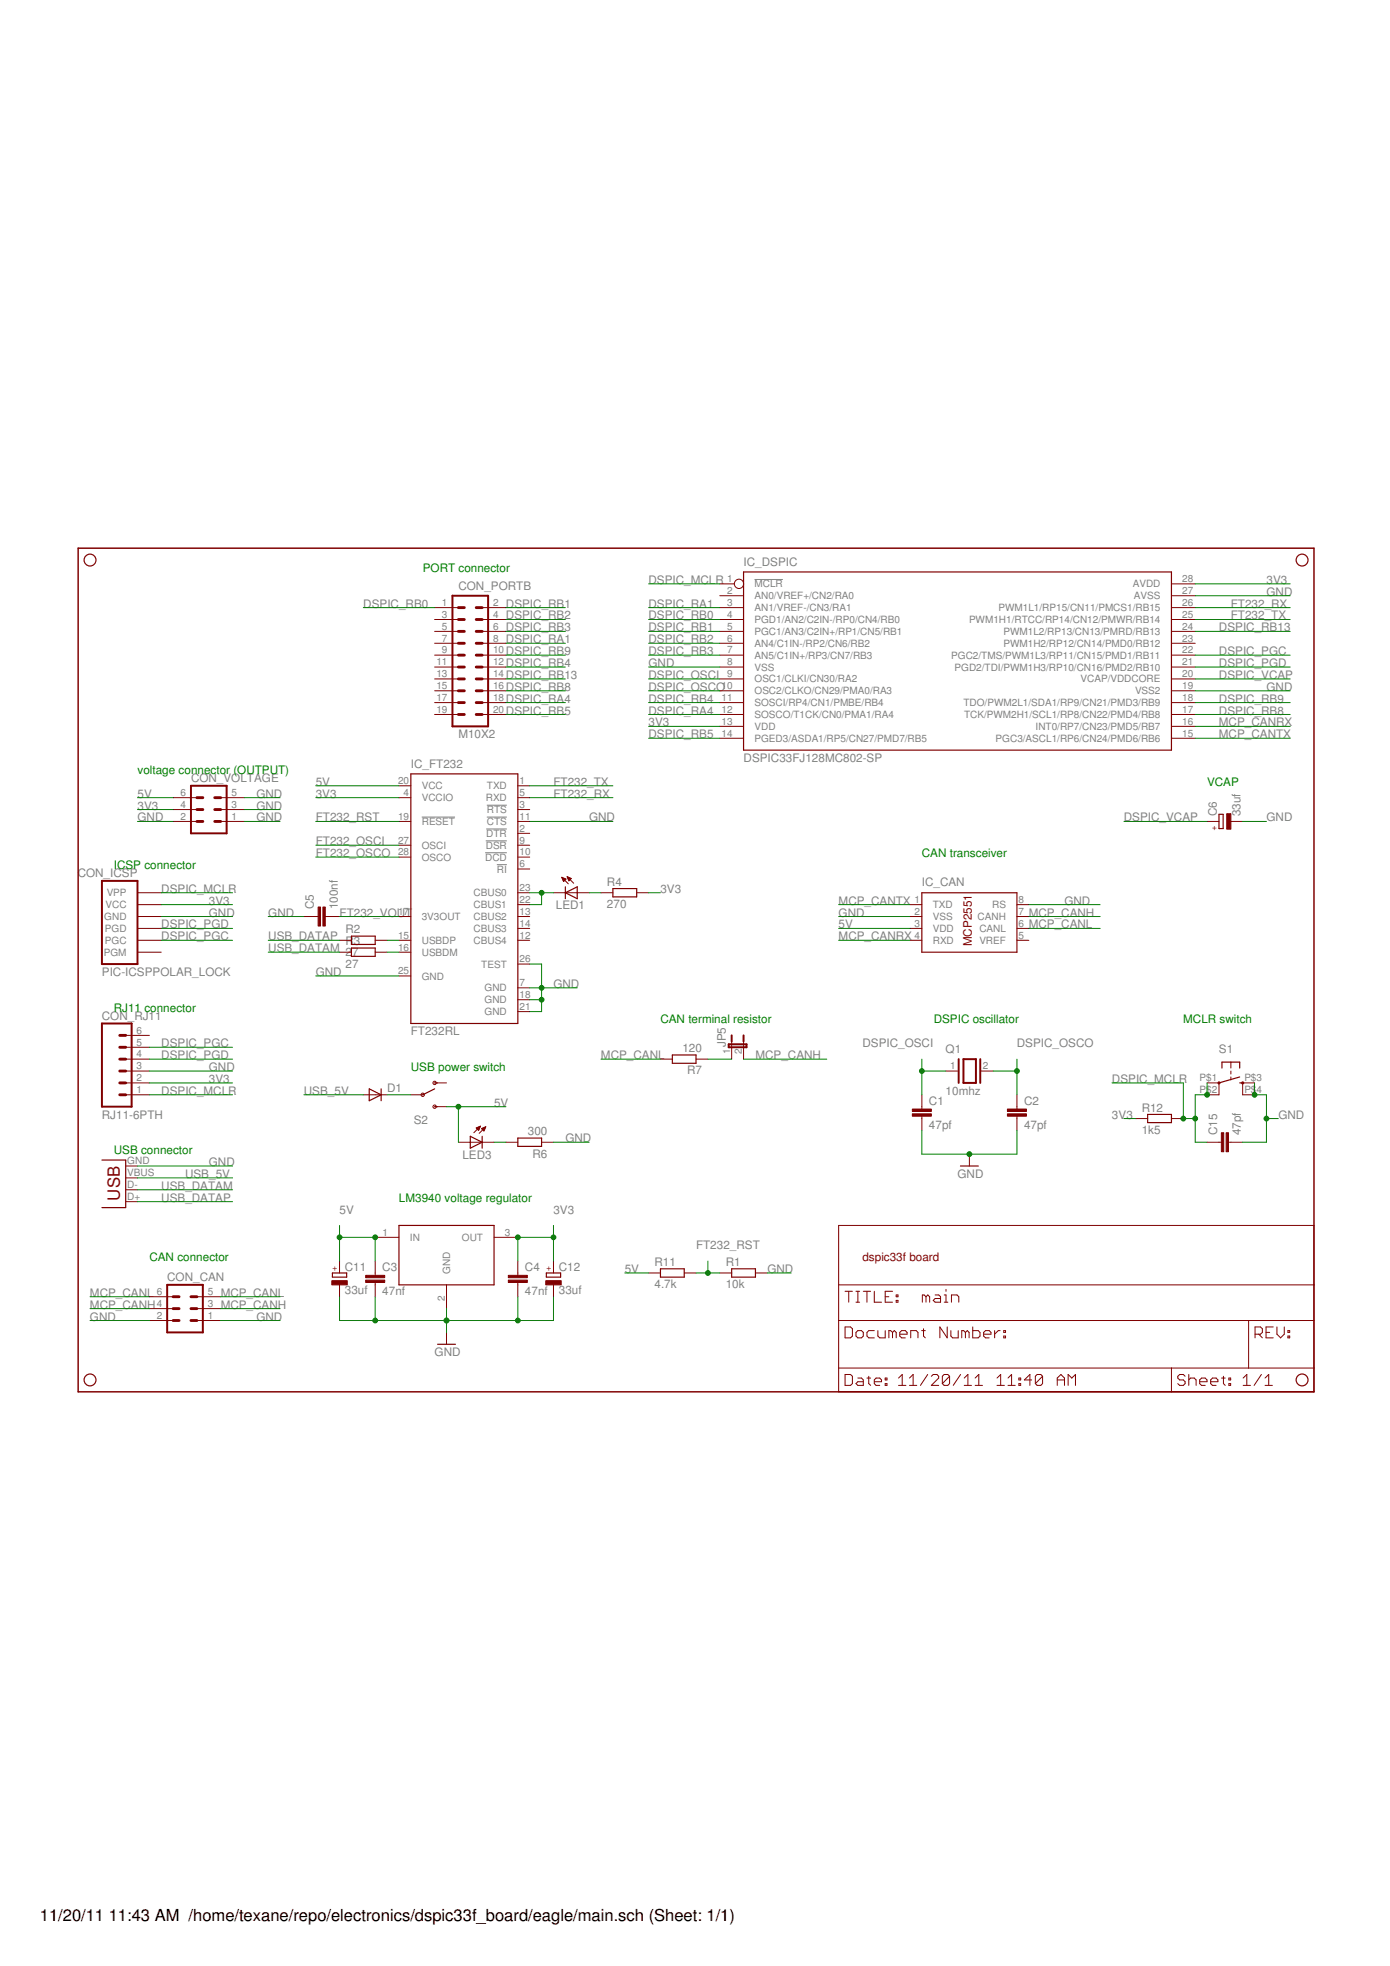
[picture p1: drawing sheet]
<svg xmlns="http://www.w3.org/2000/svg" width="297mm" height="420mm" viewBox="0 0 297 420" stroke-linecap="round" stroke-linejoin="round" font-family="sans-serif">
<g fill="#808080" stroke="#808080" stroke-width=".21">
<path d="M104 172.1h4.3z"/>
<path d="M104 174.6h4.3z"/>
<path d="M103.9 177.2h4.4z"/>
<path d="M103.8 179.7h4.5z"/>
<path d="M103.7 182.2h4.6z"/>
<path d="M106.2 184.8h2.1z"/>
<path d="M90.1 174.6h7.1z"/>
<path d="M161.2 123.8h6.1z"/>
</g>
<g fill="#800000" stroke="#800000" stroke-width=".25">
<path d="M197 190.8v12.7z"/>
<path d="M197 190.8h20.3z"/>
<path d="M217.3 190.8v12.7z"/>
<path d="M197 203.5h20.3z"/>
<path d="M87.8 165.4h22.9z"/>
<path d="M110.7 165.4v53.3z"/>
<path d="M87.8 218.7h22.9z"/>
<path d="M87.8 165.4v53.3z"/>
<path d="M85.3 261.9h20.3z"/>
<path d="M105.6 261.9v12.7z"/>
<path d="M85.3 274.6h20.3z"/>
<path d="M85.3 261.9v12.7z"/>
<path d="M158.9 122.2h91.4z"/>
<path d="M250.3 122.2v38.1z"/>
<path d="M158.9 160.3h91.4z"/>
<path d="M158.9 122.2v38.1z"/>
<path d="M93.5 287.3h3.8z"/>
<path d="M205.2 249.2h3.9z"/>
<path d="M71 272.9h3.1z"/>
<path d="M74.1 272.1v.8z"/>
<path d="M71 272.1v.8z"/>
<path d="M71 272.1h3.1z"/>
<path d="M116.8 272.9h3z"/>
<path d="M119.8 272.1v.8z"/>
<path d="M116.8 272.1v.8z"/>
<path d="M116.8 272.1h3z"/>
<path d="M156.4 272.9h5z"/>
<path d="M156.4 271.2h5z"/>
<path d="M161.4 271.2v1.7z"/>
<path d="M156.4 271.2v1.7z"/>
<path d="M75.1 201.8h5.1z"/>
<path d="M75.1 200.1h5.1z"/>
<path d="M80.2 200.1v1.7z"/>
<path d="M75.1 200.1v1.7z"/>
<path d="M75.1 204.4h5.1z"/>
<path d="M75.1 202.6h5.1z"/>
<path d="M80.2 202.6v1.8z"/>
<path d="M75.1 202.6v1.8z"/>
<path d="M120.8 190.8l2.6 1.3z"/>
<path d="M120.8 190.8l2.6-1.3z"/>
<path d="M120.8 190.8v1.3z"/>
<path d="M120.8 189.5v1.3z"/>
<path d="M123.4 190.8v1.3z"/>
<path d="M123.4 189.5v1.3z"/>
<path d="M131 191.7h5.1z"/>
<path d="M131 189.9h5.1z"/>
<path d="M136.1 189.9v1.8z"/>
<path d="M131 189.9v1.8z"/>
<path d="M141.1 272.9h5.1z"/>
<path d="M141.1 271.2h5.1z"/>
<path d="M146.2 271.2v1.7z"/>
<path d="M141.1 271.2v1.7z"/>
<path d="M245.3 239.9h5z"/>
<path d="M245.3 238.2h5z"/>
<path d="M250.3 238.2v1.7z"/>
<path d="M245.3 238.2v1.7z"/>
<path d="M264.9 231.4h.7z"/>
<path d="M264.9 227v1.3z"/>
<path d="M261.1 227v1.3z"/>
<path d="M263 227h1.9z"/>
<path d="M261.1 227h1.9z"/>
<path d="M260.5 231.4l4.4-1.2z"/>
<path d="M21.8 258.1h5.1z"/>
<path d="M26.9 247.9v10.2z"/>
<path d="M21.8 247.9h5.1z"/>
<path d="M261.4 174v3.1z"/>
<path d="M260.5 174h.9z"/>
<path d="M260.5 177.1h.9z"/>
<path d="M260.5 174v3.1z"/>
<path d="M90.3 234l2.6-1.3z"/>
<path d="M78.9 235.2l2.5-1.2z"/>
<path d="M78.9 232.7l2.5 1.3z"/>
<path d="M81.4 232.7v1.3z"/>
<path d="M78.9 232.7v2.5z"/>
<path d="M81.4 234v1.2z"/>
<path d="M100.5 245.4l2.5-1.3z"/>
<path d="M100.5 242.8l2.5 1.3z"/>
<path d="M103 244.1v1.3z"/>
<path d="M103 242.8v1.3z"/>
<path d="M100.5 244.1v1.3z"/>
<path d="M100.5 242.8v1.3z"/>
<path d="M110.7 243.2h5z"/>
<path d="M110.7 245h5z"/>
<path d="M110.7 243.2v1.8z"/>
<path d="M115.7 243.2v1.8z"/>
<path d="M143.7 225.5h5z"/>
<path d="M143.7 227.2h5z"/>
<path d="M143.7 225.5v1.7z"/>
<path d="M148.7 225.5v1.7z"/>
</g>
<g fill="#800000" stroke="#800000" stroke-width=".21">
<path d="M194.5 193.3h2.5z"/>
<path d="M194.5 201h2.5z"/>
<path d="M194.5 195.9h2.5z"/>
<path d="M194.5 198.4h2.5z"/>
<path d="M217.3 195.9h2.6z"/>
<path d="M217.3 198.4h2.6z"/>
<path d="M217.3 193.3h2.6z"/>
<path d="M217.3 201h2.6z"/>
<path d="M85.3 167.9h2.5z"/>
<path d="M85.3 195.9h2.5z"/>
<path d="M85.3 201h2.5z"/>
<path d="M85.3 203.5h2.5z"/>
<path d="M85.3 183.2h2.5z"/>
<path d="M85.3 180.6h2.5z"/>
<path d="M110.7 211.1h2.5z"/>
<path d="M110.7 167.9h2.5z"/>
<path d="M110.7 170.5h2.5z"/>
<path d="M110.7 173h2.5z"/>
<path d="M110.7 175.6h2.5z"/>
<path d="M110.7 178.1h2.5z"/>
<path d="M110.7 180.6h2.5z"/>
<path d="M110.7 183.2h2.5z"/>
<path d="M110.7 185.7h2.5z"/>
<path d="M110.7 190.8h2.5z"/>
<path d="M110.7 193.3h2.5z"/>
<path d="M110.7 195.9h2.5z"/>
<path d="M110.7 198.4h2.5z"/>
<path d="M110.7 201h2.5z"/>
<path d="M85.3 170.5h2.5z"/>
<path d="M85.3 175.6h2.5z"/>
<path d="M85.3 208.6h2.5z"/>
<path d="M110.7 213.7h2.5z"/>
<path d="M110.7 206h2.5z"/>
<path d="M110.7 216.2h2.5z"/>
<path d="M197 234v2.5z"/>
<path d="M197 239.1v2.5z"/>
<path d="M197 236.5v.5z"/>
<path d="M197 238.5v.6z"/>
<path d="M217.3 234v2.5z"/>
<path d="M217.3 239.1v2.5z"/>
<path d="M217.3 236.5v.5z"/>
<path d="M217.3 238.5v.6z"/>
<path d="M80.2 269.5v2.6z"/>
<path d="M80.2 274.6v2.5z"/>
<path d="M80.2 272.1v.5z"/>
<path d="M80.2 274.1v.5z"/>
<path d="M110.7 269.5v2.6z"/>
<path d="M110.7 274.6v2.5z"/>
<path d="M110.7 272.1v.5z"/>
<path d="M110.7 274.1v.5z"/>
<path d="M64.9 195.9h2.6z"/>
<path d="M70 195.9h2.6z"/>
<path d="M67.5 195.9h.5z"/>
<path d="M69.5 195.9h.5z"/>
<path d="M95.4 274.6v5.1z"/>
<path d="M80.2 264.4h5.1z"/>
<path d="M105.6 264.4h5.1z"/>
<path d="M209.7 228.9h2.5z"/>
<path d="M202.1 228.9h2.5z"/>
<path d="M153.8 124.8h3.1z"/>
<path d="M153.8 127.3h5.1z"/>
<path d="M153.8 129.9h5.1z"/>
<path d="M153.8 132.4h5.1z"/>
<path d="M153.8 134.9h5.1z"/>
<path d="M153.8 137.5h5.1z"/>
<path d="M153.8 140h5.1z"/>
<path d="M153.8 142.6h5.1z"/>
<path d="M153.8 145.1h5.1z"/>
<path d="M153.8 147.6h5.1z"/>
<path d="M153.8 150.2h5.1z"/>
<path d="M153.8 152.7h5.1z"/>
<path d="M153.8 155.2h5.1z"/>
<path d="M153.8 157.8h5.1z"/>
<path d="M250.3 157.8h5.1z"/>
<path d="M250.3 155.2h5.1z"/>
<path d="M250.3 152.7h5.1z"/>
<path d="M250.3 150.2h5.1z"/>
<path d="M250.3 147.6h5.1z"/>
<path d="M250.3 145.1h5.1z"/>
<path d="M250.3 142.6h5.1z"/>
<path d="M250.3 140h5.1z"/>
<path d="M250.3 137.5h5.1z"/>
<path d="M250.3 134.9h5.1z"/>
<path d="M250.3 132.4h5.1z"/>
<path d="M250.3 129.9h5.1z"/>
<path d="M250.3 127.3h5.1z"/>
<path d="M250.3 124.8h5.1z"/>
<path d="M179.2 297.5h71.1z"/>
<path d="M266.8 282.2h14z"/>
<path d="M179.2 292.4v5.1z"/>
<path d="M180.6 293.7v2.4z"/>
<path d="M180.6 296.1h1.2z"/>
<path d="M181.8 296.1l.4-.4z"/>
<path d="M182.2 294.1v1.6z"/>
<path d="M181.8 293.7l.4 .4z"/>
<path d="M180.6 293.7h1.2z"/>
<path d="M183.3 294.5h.8z"/>
<path d="M184.1 294.5l.4 .4z"/>
<path d="M184.5 294.9v1.2z"/>
<path d="M183.3 296.1h1.2z"/>
<path d="M182.9 295.7l.4 .4z"/>
<path d="M183.3 295.3l-.4 .4z"/>
<path d="M183.3 295.3h1.2z"/>
<path d="M185.6 294.1v1.6z"/>
<path d="M185.6 295.7l.5 .4z"/>
<path d="M185.3 294.5h.8z"/>
<path d="M187.2 296.1h.8z"/>
<path d="M186.8 295.7l.4 .4z"/>
<path d="M186.8 294.9v.8z"/>
<path d="M187.2 294.5l-.4 .4z"/>
<path d="M187.2 294.5h.8z"/>
<path d="M188 294.5l.4 .4z"/>
<path d="M188.4 294.9v.4z"/>
<path d="M186.8 295.3h1.6z"/>
<path d="M189.2 294.5h.3z"/>
<path d="M189.5 294.5v.4z"/>
<path d="M189.2 294.9h.3z"/>
<path d="M189.2 294.5v.4z"/>
<path d="M189.2 295.7h.3z"/>
<path d="M189.5 295.7v.4z"/>
<path d="M189.2 296.1h.3z"/>
<path d="M189.2 295.7v.4z"/>
<path d="M192 294.5l.8-.8z"/>
<path d="M192.8 293.7v2.4z"/>
<path d="M192 296.1h1.6z"/>
<path d="M194.3 294.5l.8-.8z"/>
<path d="M195.1 293.7v2.4z"/>
<path d="M194.3 296.1h1.6z"/>
<path d="M198.2 293.7l-1.5 2.4z"/>
<path d="M199 296.1h1.6z"/>
<path d="M199 296.1l1.6-1.6z"/>
<path d="M200.6 294.1v.4z"/>
<path d="M200.2 293.7l.4 .4z"/>
<path d="M199.4 293.7h.8z"/>
<path d="M199 294.1l.4-.4z"/>
<path d="M201.4 294.1v1.6z"/>
<path d="M201.4 294.1l.4-.4z"/>
<path d="M201.8 293.7h.7z"/>
<path d="M202.5 293.7l.4 .4z"/>
<path d="M202.9 294.1v1.6z"/>
<path d="M202.5 296.1l.4-.4z"/>
<path d="M201.8 296.1h.7z"/>
<path d="M201.4 295.7l.4 .4z"/>
<path d="M202.9 294.1l-1.5 1.6z"/>
<path d="M205.3 293.7l-1.6 2.4z"/>
<path d="M206.1 294.5l.7-.8z"/>
<path d="M206.8 293.7v2.4z"/>
<path d="M206.1 296.1h1.5z"/>
<path d="M208.4 294.5l.8-.8z"/>
<path d="M209.2 293.7v2.4z"/>
<path d="M208.4 296.1h1.5z"/>
<path d="M213.1 294.5l.7-.8z"/>
<path d="M213.8 293.7v2.4z"/>
<path d="M213.1 296.1h1.5z"/>
<path d="M215.4 294.5l.8-.8z"/>
<path d="M216.2 293.7v2.4z"/>
<path d="M215.4 296.1h1.6z"/>
<path d="M217.7 294.5h.4z"/>
<path d="M218.1 294.5v.4z"/>
<path d="M217.7 294.9h.4z"/>
<path d="M217.7 294.5v.4z"/>
<path d="M217.7 295.7h.4z"/>
<path d="M218.1 295.7v.4z"/>
<path d="M217.7 296.1h.4z"/>
<path d="M217.7 295.7v.4z"/>
<path d="M220.1 293.7v2.4z"/>
<path d="M218.9 294.9l1.2-1.2z"/>
<path d="M218.9 294.9h1.6z"/>
<path d="M221.3 294.1v1.6z"/>
<path d="M221.3 294.1l.3-.4z"/>
<path d="M221.6 293.7h.8z"/>
<path d="M222.4 293.7l.4 .4z"/>
<path d="M222.8 294.1v1.6z"/>
<path d="M222.4 296.1l.4-.4z"/>
<path d="M221.6 296.1h.8z"/>
<path d="M221.3 295.7l.3 .4z"/>
<path d="M222.8 294.1l-1.5 1.6z"/>
<path d="M225.9 294.5v1.6z"/>
<path d="M225.9 294.5l.8-.8z"/>
<path d="M226.7 293.7l.8 .8z"/>
<path d="M227.5 294.5v1.6z"/>
<path d="M225.9 294.9h1.6z"/>
<path d="M228.3 293.7v2.4z"/>
<path d="M228.3 293.7l.7 .8z"/>
<path d="M229 294.5l.8-.8z"/>
<path d="M229.8 293.7v2.4z"/>
<path d="M179.2 292.4h71.1z"/>
<path d="M179.2 282.2v10.2z"/>
<path d="M280.8 282.2v10.2z"/>
<path d="M250.3 292.4v5.1z"/>
<path d="M250.3 292.4h16.5z"/>
<path d="M250.3 297.5h30.5z"/>
<path d="M252.9 293.7l.4 .4z"/>
<path d="M252.1 293.7h.8z"/>
<path d="M251.7 294.1l.4-.4z"/>
<path d="M251.7 294.1v.4z"/>
<path d="M251.7 294.5l.4 .4z"/>
<path d="M252.1 294.9h.8z"/>
<path d="M252.9 294.9l.4 .4z"/>
<path d="M253.3 295.3v.4z"/>
<path d="M253.3 295.7l-.4 .4z"/>
<path d="M252.1 296.1h.8z"/>
<path d="M251.7 295.7l.4 .4z"/>
<path d="M254 293.7v2.4z"/>
<path d="M254.4 294.5l-.4 .4z"/>
<path d="M254.4 294.5h.8z"/>
<path d="M255.2 294.5l.4 .4z"/>
<path d="M255.6 294.9v1.2z"/>
<path d="M256.8 296.1h.8z"/>
<path d="M256.4 295.7l.4 .4z"/>
<path d="M256.4 294.9v.8z"/>
<path d="M256.4 294.9l.4-.4z"/>
<path d="M256.8 294.5h.8z"/>
<path d="M257.6 294.5l.3 .4z"/>
<path d="M257.9 294.9v.4z"/>
<path d="M256.4 295.3h1.5z"/>
<path d="M259.1 296.1h.8z"/>
<path d="M258.7 295.7l.4 .4z"/>
<path d="M258.7 294.9v.8z"/>
<path d="M259.1 294.5l-.4 .4z"/>
<path d="M259.1 294.5h.8z"/>
<path d="M259.9 294.5l.4 .4z"/>
<path d="M260.3 294.9v.4z"/>
<path d="M258.7 295.3h1.6z"/>
<path d="M261.4 294.1v1.6z"/>
<path d="M261.4 295.7l.4 .4z"/>
<path d="M261 294.5h.8z"/>
<path d="M262.6 294.5h.4z"/>
<path d="M263 294.5v.4z"/>
<path d="M262.6 294.9h.4z"/>
<path d="M262.6 294.5v.4z"/>
<path d="M262.6 295.7h.4z"/>
<path d="M263 295.7v.4z"/>
<path d="M262.6 296.1h.4z"/>
<path d="M262.6 295.7v.4z"/>
<path d="M265.7 294.5l.7-.8z"/>
<path d="M266.4 293.7v2.4z"/>
<path d="M265.7 296.1h1.5z"/>
<path d="M269.6 293.7l-1.6 2.4z"/>
<path d="M270.3 294.5l.8-.8z"/>
<path d="M271.1 293.7v2.4z"/>
<path d="M270.3 296.1h1.6z"/>
<path d="M268.2 283.6v2.3z"/>
<path d="M268.2 283.6h1.2z"/>
<path d="M269.4 283.6l.4 .4z"/>
<path d="M269.8 284v.8z"/>
<path d="M269.4 285.1l.4-.3z"/>
<path d="M268.2 285.1h1.2z"/>
<path d="M269 285.1l.8 .8z"/>
<path d="M270.5 283.6h1.6z"/>
<path d="M270.5 283.6v2.3z"/>
<path d="M270.5 285.9h1.6z"/>
<path d="M270.5 284.8h.8z"/>
<path d="M272.9 283.6v1.5z"/>
<path d="M272.9 285.1l.8 .8z"/>
<path d="M273.7 285.9l.7-.8z"/>
<path d="M274.4 283.6v1.5z"/>
<path d="M275.2 284.4h.4z"/>
<path d="M275.6 284.4v.4z"/>
<path d="M275.2 284.8h.4z"/>
<path d="M275.2 284.4v.4z"/>
<path d="M275.2 285.5h.4z"/>
<path d="M275.6 285.5v.4z"/>
<path d="M275.2 285.9h.4z"/>
<path d="M275.2 285.5v.4z"/>
<path d="M266.8 282.2v10.2z"/>
<path d="M179.2 282.2h87.6z"/>
<path d="M266.8 292.4h14z"/>
<path d="M280.8 292.4v5.1z"/>
<path d="M179.2 274.6v7.6z"/>
<path d="M179.2 261.9h101.6z"/>
<path d="M280.8 261.9v12.7z"/>
<path d="M179.2 274.6h101.6z"/>
<path d="M179.2 261.9v12.7z"/>
<path d="M280.8 274.6v7.6z"/>
<path d="M181.4 276v2.3z"/>
<path d="M180.6 276h1.6z"/>
<path d="M182.9 278.3h.8z"/>
<path d="M183.3 276v2.3z"/>
<path d="M182.9 276h.8z"/>
<path d="M185.3 276v2.3z"/>
<path d="M184.5 276h1.6z"/>
<path d="M186.8 276v2.3z"/>
<path d="M186.8 278.3h1.6z"/>
<path d="M189.2 276h1.5z"/>
<path d="M189.2 276v2.3z"/>
<path d="M189.2 278.3h1.5z"/>
<path d="M189.2 277.1h.7z"/>
<path d="M191.5 276.7h.4z"/>
<path d="M191.9 276.7v.4z"/>
<path d="M191.5 277.1h.4z"/>
<path d="M191.5 276.7v.4z"/>
<path d="M191.5 277.9h.4z"/>
<path d="M191.9 277.9v.4z"/>
<path d="M191.5 278.3h.4z"/>
<path d="M191.5 277.9v.4z"/>
<path d="M180.6 283.6v2.3z"/>
<path d="M180.6 285.9h1.2z"/>
<path d="M181.8 285.9l.4-.4z"/>
<path d="M182.2 284v1.5z"/>
<path d="M181.8 283.6l.4 .4z"/>
<path d="M180.6 283.6h1.2z"/>
<path d="M183.3 285.9h.8z"/>
<path d="M184.1 285.9l.4-.4z"/>
<path d="M184.5 284.8v.7z"/>
<path d="M184.1 284.4l.4 .4z"/>
<path d="M183.3 284.4h.8z"/>
<path d="M182.9 284.8l.4-.4z"/>
<path d="M182.9 284.8v.7z"/>
<path d="M182.9 285.5l.4 .4z"/>
<path d="M185.6 284.4h1.2z"/>
<path d="M185.3 284.8l.3-.4z"/>
<path d="M185.3 284.8v.7z"/>
<path d="M185.3 285.5l.3 .4z"/>
<path d="M185.6 285.9h1.2z"/>
<path d="M187.6 284.4v1.1z"/>
<path d="M187.6 285.5l.4 .4z"/>
<path d="M188 285.9h1.2z"/>
<path d="M189.2 284.4v1.5z"/>
<path d="M189.9 284.4v1.5z"/>
<path d="M189.9 284.4h.4z"/>
<path d="M190.3 284.4l.4 .4z"/>
<path d="M190.7 284.8v1.1z"/>
<path d="M190.7 284.8l.4-.4z"/>
<path d="M191.1 284.4l.4 .4z"/>
<path d="M191.5 284.8v1.1z"/>
<path d="M192.7 285.9h.8z"/>
<path d="M192.3 285.5l.4 .4z"/>
<path d="M192.3 284.8v.7z"/>
<path d="M192.3 284.8l.4-.4z"/>
<path d="M192.7 284.4h.8z"/>
<path d="M193.5 284.4l.3 .4z"/>
<path d="M193.8 284.8v.3z"/>
<path d="M192.3 285.1h1.5z"/>
<path d="M194.6 284.4v1.5z"/>
<path d="M194.6 284.4h1.2z"/>
<path d="M195.8 284.4l.4 .4z"/>
<path d="M196.2 284.8v1.1z"/>
<path d="M197.4 284v1.5z"/>
<path d="M197.4 285.5l.3 .4z"/>
<path d="M197 284.4h.7z"/>
<path d="M200.8 283.6v2.3z"/>
<path d="M200.8 283.6l1.6 2.3z"/>
<path d="M202.4 283.6v2.3z"/>
<path d="M203.2 284.4v1.1z"/>
<path d="M203.2 285.5l.4 .4z"/>
<path d="M203.6 285.9h1.2z"/>
<path d="M204.8 284.4v1.5z"/>
<path d="M205.5 284.4v1.5z"/>
<path d="M205.5 284.4h.4z"/>
<path d="M205.9 284.4l.4 .4z"/>
<path d="M206.3 284.8v1.1z"/>
<path d="M206.3 284.8l.4-.4z"/>
<path d="M206.7 284.4l.4 .4z"/>
<path d="M207.1 284.8v1.1z"/>
<path d="M207.9 283.6v2.3z"/>
<path d="M207.9 285.9h1.1z"/>
<path d="M209 285.9l.4-.4z"/>
<path d="M209.4 284.8v.7z"/>
<path d="M209 284.4l.4 .4z"/>
<path d="M207.9 284.4h1.1z"/>
<path d="M210.6 285.9h.8z"/>
<path d="M210.2 285.5l.4 .4z"/>
<path d="M210.2 284.8v.7z"/>
<path d="M210.2 284.8l.4-.4z"/>
<path d="M210.6 284.4h.8z"/>
<path d="M211.4 284.4l.4 .4z"/>
<path d="M211.8 284.8v.3z"/>
<path d="M210.2 285.1h1.6z"/>
<path d="M212.6 284.4v1.5z"/>
<path d="M212.6 285.1l.7-.7z"/>
<path d="M213.3 284.4h.4z"/>
<path d="M214.5 284.4h.4z"/>
<path d="M214.9 284.4v.4z"/>
<path d="M214.5 284.8h.4z"/>
<path d="M214.5 284.4v.4z"/>
<path d="M214.5 285.5h.4z"/>
<path d="M214.9 285.5v.4z"/>
<path d="M214.5 285.9h.4z"/>
<path d="M214.5 285.5v.4z"/>
<path d="M197.1 276.7v1.6z"/>
<path d="M197.1 276.7h.4z"/>
<path d="M197.5 276.7l.4 .4z"/>
<path d="M197.9 277.1v1.2z"/>
<path d="M197.9 277.1l.4-.4z"/>
<path d="M198.3 276.7l.4 .4z"/>
<path d="M198.7 277.1v1.2z"/>
<path d="M199.8 276.7h.8z"/>
<path d="M200.6 276.7l.4 .4z"/>
<path d="M201 277.1v1.2z"/>
<path d="M199.8 278.3h1.2z"/>
<path d="M199.4 277.9l.4 .4z"/>
<path d="M199.4 277.9l.4-.4z"/>
<path d="M199.8 277.5h1.2z"/>
<path d="M201.8 276.7h.4z"/>
<path d="M202.2 276.7v1.6z"/>
<path d="M201.8 278.3h.8z"/>
<path d="M202.2 275.6v.4z"/>
<path d="M203.3 276.7v1.6z"/>
<path d="M203.3 276.7h1.2z"/>
<path d="M204.5 276.7l.4 .4z"/>
<path d="M204.9 277.1v1.2z"/>
<path d="M95.4 284.8v2.5z"/>
<path d="M207.2 246.7v2.5z"/>
<path d="M72.6 274.6v2.5z"/>
<path d="M72.6 269.5v2.6z"/>
<path d="M118.3 274.6v2.5z"/>
<path d="M118.3 269.5v2.6z"/>
<path d="M161.4 272.1h2.6z"/>
<path d="M153.8 272.1h2.6z"/>
<path d="M80.2 201h2.5z"/>
<path d="M72.6 201h2.5z"/>
<path d="M80.2 203.5h2.5z"/>
<path d="M72.6 203.5h2.5z"/>
<path d="M118.3 190.8h2.5z"/>
<path d="M123.4 190.8h2.5z"/>
<path d="M120.8 190.8h2.6z"/>
<path d="M121.2 187.4l1.4 1.4z"/>
<path d="M120.1 187.5l1.4 1.4z"/>
<path d="M121.2 187.4l.9 .3z"/>
<path d="M122.1 187.7l-.5 .6z"/>
<path d="M121.2 187.4l.4 .9z"/>
<path d="M121.5 188.1h.2z"/>
<path d="M121.5 188h.4z"/>
<path d="M121.4 187.8h.6z"/>
<path d="M121.3 187.7h.7z"/>
<path d="M121.3 187.6h.4z"/>
<path d="M121.2 187.5h.3z"/>
<path d="M120.1 187.5l.8 .4z"/>
<path d="M120.9 187.9l-.5 .5z"/>
<path d="M120.1 187.5l.3 .9z"/>
<path d="M120.4 188.2h.2z"/>
<path d="M120.3 188.1h.4z"/>
<path d="M120.2 188h.7z"/>
<path d="M120.2 187.8h.7z"/>
<path d="M120.1 187.7h.5z"/>
<path d="M120.1 187.6h.2z"/>
<path d="M136.1 190.8h2.5z"/>
<path d="M128.4 190.8h2.6z"/>
<path d="M146.2 272.1h2.5z"/>
<path d="M138.6 272.1h2.5z"/>
<path d="M250.3 239.1h2.6z"/>
<path d="M242.7 239.1h2.6z"/>
<path d="M258 244.1h2.5z"/>
<path d="M263 244.1h2.6z"/>
<path d="M260.5 244.1h.5z"/>
<path d="M262.5 244.1h.5z"/>
<path d="M258 231.4h2.5z"/>
<path d="M265.6 231.4h2.5z"/>
<path d="M265.6 234h2.5z"/>
<path d="M258 234h2.5z"/>
<path d="M263 228.9v.6z"/>
<path d="M263 230.2v.6z"/>
<path d="M263 227v1.3z"/>
<path d="M265.6 231.4v2.6z"/>
<path d="M260.5 231.4v2.6z"/>
<path d="M26.9 256.8h2.5z"/>
<path d="M26.9 254.3h2.5z"/>
<path d="M26.9 251.7h2.5z"/>
<path d="M26.9 249.2h2.5z"/>
<path d="M26.9 234h5z"/>
<path d="M26.9 231.4h5z"/>
<path d="M26.9 228.9h5z"/>
<path d="M26.9 226.4h5z"/>
<path d="M26.9 223.8h5z"/>
<path d="M26.9 221.3h5z"/>
<path d="M29.4 195.9h5.1z"/>
<path d="M29.4 201h5.1z"/>
<path d="M29.4 198.4h5.1z"/>
<path d="M29.4 203.5h5.1z"/>
<path d="M29.4 193.3h5.1z"/>
<path d="M29.4 190.8h5.1z"/>
<path d="M92.9 129.9h5.1z"/>
<path d="M103 129.9h5.1z"/>
<path d="M92.9 132.4h5.1z"/>
<path d="M103 132.4h5.1z"/>
<path d="M92.9 134.9h5.1z"/>
<path d="M103 134.9h5.1z"/>
<path d="M92.9 137.5h5.1z"/>
<path d="M103 137.5h5.1z"/>
<path d="M92.9 140h5.1z"/>
<path d="M103 140h5.1z"/>
<path d="M92.9 142.6h5.1z"/>
<path d="M103 142.6h5.1z"/>
<path d="M92.9 145.1h5.1z"/>
<path d="M103 145.1h5.1z"/>
<path d="M92.9 147.6h5.1z"/>
<path d="M103 147.6h5.1z"/>
<path d="M92.9 150.2h5.1z"/>
<path d="M103 150.2h5.1z"/>
<path d="M92.9 152.7h5.1z"/>
<path d="M103 152.7h5.1z"/>
<path d="M47.2 175.6h5z"/>
<path d="M47.2 173h5z"/>
<path d="M47.2 170.5h5z"/>
<path d="M37 175.6h5.1z"/>
<path d="M37 173h5.1z"/>
<path d="M37 170.5h5.1z"/>
<path d="M263 175.6h2.6z"/>
<path d="M258 175.6h2.5z"/>
<path d="M87.8 234h2.5z"/>
<path d="M92.9 236.5h2.5z"/>
<path d="M92.9 236.5h.6z"/>
<path d="M92.9 231.4h.6z"/>
<path d="M92.9 231.4h2.5z"/>
<path d="M77.6 234h2.6z"/>
<path d="M80.2 234h2.5z"/>
<path d="M103 244.1h2.6z"/>
<path d="M98 244.1h2.5z"/>
<path d="M100.5 244.1h2.5z"/>
<path d="M101.3 242.1l1.4-1.4z"/>
<path d="M102.4 242.2l1.4-1.4z"/>
<path d="M101.8 241.1l.9-.4z"/>
<path d="M101.8 241.1l.5 .5z"/>
<path d="M102.7 240.7l-.4 .9z"/>
<path d="M102.2 241.5h.1z"/>
<path d="M102.1 241.4h.3z"/>
<path d="M101.9 241.3h.5z"/>
<path d="M101.8 241.1h.7z"/>
<path d="M101.9 241h.6z"/>
<path d="M102.2 240.9h.4z"/>
<path d="M102.5 240.8h.1z"/>
<path d="M102.9 241.2l.9-.4z"/>
<path d="M102.9 241.2l.5 .5z"/>
<path d="M103.8 240.8l-.4 .9z"/>
<path d="M103.3 241.6h.2z"/>
<path d="M103.2 241.5h.3z"/>
<path d="M103.1 241.4h.5z"/>
<path d="M103 241.3h.6z"/>
<path d="M103.1 241.1h.6z"/>
<path d="M103.4 241h.3z"/>
<path d="M103.6 240.9h.2z"/>
<path d="M108.1 244.1h2.6z"/>
<path d="M115.7 244.1h2.6z"/>
<path d="M42.1 282.2h5.1z"/>
<path d="M42.1 279.7h5.1z"/>
<path d="M42.1 277.1h5.1z"/>
<path d="M31.9 282.2h5.1z"/>
<path d="M31.9 279.7h5.1z"/>
<path d="M31.9 277.1h5.1z"/>
<path d="M141.1 226.4h2.6z"/>
<path d="M148.7 226.4h2.6z"/>
<path d="M156.4 223.8v2.6z"/>
<path d="M156.4 222.5v1.3z"/>
<path d="M158.9 223.8v2.6z"/>
<path d="M158.9 222.5v1.3z"/>
</g>
<g fill="#800000" stroke="#800000" stroke-width=".21">
<path d="M195 238h4v.5h-4z"/>
<path d="M195 237h4v.5h-4z"/>
<path d="M215.3 238h4v.5h-4z"/>
<path d="M215.3 237h4v.5h-4z"/>
<path d="M78.1 273.6h4.1v.5h-4.1z"/>
<path d="M78.1 272.6h4.1v.5h-4.1z"/>
<path d="M108.6 273.6h4.1v.5h-4.1z"/>
<path d="M108.6 272.6h4.1v.5h-4.1z"/>
<path d="M69 193.8h.5v4.1h-.5z"/>
<path d="M68 193.8h.5v4.1h-.5z"/>
<path d="M70.9 273.7h3.3v.9h-3.3z"/>
<path d="M116.6 273.7h3.3v.9h-3.3z"/>
<path d="M262 242.1h.5v4h-.5z"/>
<path d="M261 242.1h.5v4h-.5z"/>
<path d="M262.1 173.9h.9v3.3h-.9z"/>
</g>
<g fill="#800000" stroke="#800000" stroke-width=".42">
<path d="M205.9 226.4h2.7z"/>
<path d="M208.6 226.4v5z"/>
<path d="M205.9 231.4h2.7z"/>
<path d="M205.9 226.4v5z"/>
<path d="M209.5 226.4v5z"/>
<path d="M204.9 226.4v5z"/>
<path d="M21.8 236.5h6.3z"/>
<path d="M21.8 218.7v17.8z"/>
<path d="M28.1 218.7v17.8z"/>
<path d="M21.8 218.7h6.3z"/>
<path d="M21.8 188.3v17.7z"/>
<path d="M21.8 206h7.6z"/>
<path d="M29.4 188.3v17.7z"/>
<path d="M21.8 188.3h7.6z"/>
<path d="M96.7 127.3v27.9z"/>
<path d="M96.7 155.2h7.6z"/>
<path d="M104.3 127.3v27.9z"/>
<path d="M96.7 127.3h7.6z"/>
<path d="M40.8 178.1h7.6z"/>
<path d="M40.8 167.9v10.2z"/>
<path d="M48.4 167.9v10.2z"/>
<path d="M40.8 167.9h7.6z"/>
<path d="M35.7 284.8h7.6z"/>
<path d="M35.7 274.6v10.2z"/>
<path d="M43.3 274.6v10.2z"/>
<path d="M35.7 274.6h7.6z"/>
<path d="M156.4 221.3v1.2z"/>
<path d="M158.9 221.3v1.2z"/>
<path d="M155.7 223.8h3.8z"/>
<path d="M159.5 223.2v.6z"/>
<path d="M155.7 223.2h3.8z"/>
<path d="M155.7 223.2v.6z"/>
</g>
<g fill="none" stroke="#800000" stroke-width=".21">
<circle cx="157.9" cy="124.8" r=".99"/>
<circle cx="90.3" cy="234" r=".36"/>
<circle cx="92.9" cy="231.4" r=".36"/>
<circle cx="92.9" cy="236.5" r=".36"/>
</g>
<g fill="#800000" stroke="#800000" stroke-width=".32">
<path d="M16.7 117.2v180.3z"/>
<path d="M16.7 297.5h264.1z"/>
<path d="M280.8 117.2v180.3z"/>
<path d="M16.7 117.2h264.1z"/>
</g>
<g fill="none" stroke="#800000" stroke-width=".42">
<circle cx="260.5" cy="231.4" r=".13"/>
<circle cx="265.6" cy="231.4" r=".13"/>
</g>
<g fill="#800000" stroke="#800000" stroke-width=".61">
<path d="M25.6 228.9h1.3z"/>
<path d="M25.6 231.4h1.3z"/>
<path d="M25.6 234h1.3z"/>
<path d="M25.6 223.8h1.3z"/>
<path d="M25.6 226.4h1.3z"/>
<path d="M25.6 221.3h1.3z"/>
<path d="M98 134.9h1.2z"/>
<path d="M98 132.4h1.2z"/>
<path d="M98 129.9h1.2z"/>
<path d="M98 140h1.2z"/>
<path d="M98 137.5h1.2z"/>
<path d="M98 142.6h1.2z"/>
<path d="M98 145.1h1.2z"/>
<path d="M98 147.6h1.2z"/>
<path d="M98 150.2h1.2z"/>
<path d="M98 152.7h1.2z"/>
<path d="M101.8 147.6h1.2z"/>
<path d="M101.8 150.2h1.2z"/>
<path d="M101.8 152.7h1.2z"/>
<path d="M101.8 142.6h1.2z"/>
<path d="M101.8 145.1h1.2z"/>
<path d="M101.8 140h1.2z"/>
<path d="M101.8 137.5h1.2z"/>
<path d="M101.8 134.9h1.2z"/>
<path d="M101.8 132.4h1.2z"/>
<path d="M101.8 129.9h1.2z"/>
<path d="M45.9 170.5h1.3z"/>
<path d="M45.9 173h1.3z"/>
<path d="M45.9 175.6h1.3z"/>
<path d="M42.1 170.5h1.2z"/>
<path d="M42.1 173h1.2z"/>
<path d="M42.1 175.6h1.2z"/>
<path d="M40.8 277.1h1.3z"/>
<path d="M40.8 279.7h1.3z"/>
<path d="M40.8 282.2h1.3z"/>
<path d="M37 277.1h1.3z"/>
<path d="M37 279.7h1.3z"/>
<path d="M37 282.2h1.3z"/>
</g>
<g fill="none" stroke="#800000" stroke-width=".25">
<circle cx="19.2" cy="119.7" r="1.27"/>
<circle cx="278.3" cy="119.7" r="1.27"/>
<circle cx="19.2" cy="294.9" r="1.27"/>
<circle cx="278.3" cy="294.9" r="1.27"/>
</g>
<g fill="#008000" stroke="#008000" stroke-width=".21">
<path d="M179.2 195.9h15.3z"/>
<path d="M197 241.6v5.1z"/>
<path d="M197 246.7h10.2z"/>
<path d="M207.2 246.7h10.1z"/>
<path d="M217.3 241.6v5.1z"/>
<path d="M138.6 142.6h15.2z"/>
<path d="M255.4 127.3h20.3z"/>
<path d="M255.4 147.6h20.3z"/>
<path d="M80.2 277.1v5.1z"/>
<path d="M72.6 277.1v5.1z"/>
<path d="M72.6 282.2h7.6z"/>
<path d="M80.2 282.2h15.2z"/>
<path d="M95.4 279.7v2.5z"/>
<path d="M95.4 282.2v2.6z"/>
<path d="M118.3 277.1v5.1z"/>
<path d="M110.7 282.2h7.6z"/>
<path d="M110.7 277.1v5.1z"/>
<path d="M95.4 282.2h15.3z"/>
<path d="M57.3 195.9h7.6z"/>
<path d="M67.5 208.6h17.8z"/>
<path d="M113.2 216.2h2.5z"/>
<path d="M113.2 213.7h2.5z"/>
<path d="M113.2 211.1h2.5z"/>
<path d="M115.7 211.1v2.6z"/>
<path d="M115.7 213.7v2.5z"/>
<path d="M115.7 211.1h7.7z"/>
<path d="M113.2 206h2.5z"/>
<path d="M115.7 206v5.1z"/>
<path d="M164 272.1h5.1z"/>
<path d="M265.6 244.1h5z"/>
<path d="M270.6 239.1v5z"/>
<path d="M270.6 234v5.1z"/>
<path d="M270.6 239.1h2.6z"/>
<path d="M268.1 231.4v2.6z"/>
<path d="M268.1 234h2.5z"/>
<path d="M29.4 249.2h20.3z"/>
<path d="M31.9 228.9h17.8z"/>
<path d="M34.5 195.9h15.2z"/>
<path d="M29.4 175.6h7.6z"/>
<path d="M52.2 170.5h7.7z"/>
<path d="M52.2 173h7.7z"/>
<path d="M52.2 175.6h7.7z"/>
<path d="M113.2 175.6h17.8z"/>
<path d="M265.6 175.6h5z"/>
<path d="M118.3 244.1h7.6z"/>
<path d="M47.2 282.2h12.7z"/>
<path d="M19.2 282.2h12.7z"/>
<path d="M219.9 193.3h15.2z"/>
<path d="M110.7 264.4h7.6z"/>
<path d="M110.7 264.4v5.1z"/>
<path d="M118.3 264.4v5.1z"/>
<path d="M118.3 261.9v2.5z"/>
<path d="M138.6 155.2h15.2z"/>
<path d="M255.4 124.8h20.3z"/>
<path d="M138.6 190.8h2.5z"/>
<path d="M29.4 173h7.6z"/>
<path d="M240.2 239.1h2.5z"/>
<path d="M31.9 231.4h17.8z"/>
<path d="M34.5 193.3h15.2z"/>
<path d="M67.5 170.5h17.8z"/>
<path d="M179.2 201h15.3z"/>
<path d="M255.4 155.2h20.3z"/>
<path d="M179.2 193.3h15.3z"/>
<path d="M255.4 157.8h20.3z"/>
<path d="M219.9 195.9h15.2z"/>
<path d="M47.2 279.7h12.7z"/>
<path d="M19.2 279.7h12.7z"/>
<path d="M158.9 226.4h17.8z"/>
<path d="M219.9 198.4h15.2z"/>
<path d="M47.2 277.1h12.7z"/>
<path d="M19.2 277.1h12.7z"/>
<path d="M128.4 226.4h12.7z"/>
<path d="M179.2 198.4h15.3z"/>
<path d="M72.6 264.4h7.6z"/>
<path d="M72.6 264.4v5.1z"/>
<path d="M80.2 264.4v5.1z"/>
<path d="M72.6 261.9v2.5z"/>
<path d="M133.5 272.1h5.1z"/>
<path d="M29.4 170.5h7.6z"/>
<path d="M95.4 236.5h2.6z"/>
<path d="M98 236.5h10.1z"/>
<path d="M98 236.5v7.6z"/>
<path d="M67.5 167.9h17.8z"/>
<path d="M138.6 145.1h15.2z"/>
<path d="M197 228.9h5.1z"/>
<path d="M197 228.9v5.1z"/>
<path d="M197 226.4v2.5z"/>
<path d="M138.6 147.6h15.2z"/>
<path d="M212.2 228.9h5.1z"/>
<path d="M217.3 228.9v5.1z"/>
<path d="M217.3 226.4v2.5z"/>
<path d="M57.3 201h15.3z"/>
<path d="M29.4 256.8h20.3z"/>
<path d="M57.3 203.5h15.3z"/>
<path d="M29.4 254.3h20.3z"/>
<path d="M113.2 167.9h17.8z"/>
<path d="M255.4 132.4h20.3z"/>
<path d="M113.2 170.5h17.8z"/>
<path d="M255.4 129.9h20.3z"/>
<path d="M255.4 134.9h20.3z"/>
<path d="M108.1 145.1h12.7z"/>
<path d="M255.4 150.2h20.3z"/>
<path d="M108.1 140h12.7z"/>
<path d="M255.4 152.7h20.3z"/>
<path d="M108.1 147.6h12.7z"/>
<path d="M138.6 140h15.2z"/>
<path d="M108.1 134.9h12.7z"/>
<path d="M67.5 180.6h17.8z"/>
<path d="M67.5 183.2h17.8z"/>
<path d="M72.6 195.9h12.7z"/>
<path d="M31.9 223.8h17.8z"/>
<path d="M255.4 140h20.3z"/>
<path d="M34.5 201h15.2z"/>
<path d="M31.9 226.4h17.8z"/>
<path d="M255.4 142.6h20.3z"/>
<path d="M34.5 198.4h15.2z"/>
<path d="M138.6 124.8h15.2z"/>
<path d="M258 231.4v2.6z"/>
<path d="M255.4 234h2.6z"/>
<path d="M255.4 239.1v5z"/>
<path d="M255.4 234v5.1z"/>
<path d="M255.4 244.1h2.6z"/>
<path d="M252.9 239.1h2.5z"/>
<path d="M252.9 231.4v7.7z"/>
<path d="M237.6 231.4h15.3z"/>
<path d="M31.9 234h17.8z"/>
<path d="M34.5 190.8h15.2z"/>
<path d="M82.7 201h2.6z"/>
<path d="M82.7 203.5h2.6z"/>
<path d="M113.2 190.8h2.5z"/>
<path d="M115.7 190.8h2.6z"/>
<path d="M113.2 193.3h2.5z"/>
<path d="M115.7 190.8v2.5z"/>
<path d="M125.9 190.8h2.5z"/>
<path d="M148.7 272.1h2.6z"/>
<path d="M151.3 272.1h2.5z"/>
<path d="M151.3 269.5v2.6z"/>
<path d="M67.5 175.6h17.8z"/>
<path d="M138.6 129.9h15.2z"/>
<path d="M108.1 137.5h12.7z"/>
<path d="M138.6 137.5h15.2z"/>
<path d="M108.1 132.4h12.7z"/>
<path d="M138.6 150.2h15.2z"/>
<path d="M108.1 142.6h12.7z"/>
<path d="M138.6 152.7h15.2z"/>
<path d="M108.1 150.2h12.7z"/>
<path d="M77.6 129.9h15.3z"/>
<path d="M138.6 132.4h15.2z"/>
<path d="M108.1 129.9h12.7z"/>
<path d="M138.6 134.9h15.2z"/>
<path d="M240.2 175.6h17.8z"/>
<path d="M255.4 145.1h20.3z"/>
<path d="M29.4 251.7h20.3z"/>
<path d="M64.9 234h12.7z"/>
<path d="M82.7 234h5.1z"/>
<path d="M105.6 244.1h2.5z"/>
<path d="M151.3 226.4h5.1z"/>
<path d="M138.6 157.8h15.2z"/>
<path d="M108.1 152.7h12.7z"/>
<circle cx="207.2" cy="246.7" r=".51"/>
<circle cx="95.4" cy="282.2" r=".51"/>
<circle cx="80.2" cy="282.2" r=".51"/>
<circle cx="110.7" cy="282.2" r=".51"/>
<circle cx="115.7" cy="213.7" r=".51"/>
<circle cx="115.7" cy="211.1" r=".51"/>
<circle cx="270.6" cy="239.1" r=".51"/>
<circle cx="268.1" cy="234" r=".51"/>
<circle cx="110.7" cy="264.4" r=".51"/>
<circle cx="118.3" cy="264.4" r=".51"/>
<circle cx="80.2" cy="264.4" r=".51"/>
<circle cx="72.6" cy="264.4" r=".51"/>
<circle cx="98" cy="236.5" r=".51"/>
<circle cx="197" cy="228.9" r=".51"/>
<circle cx="217.3" cy="228.9" r=".51"/>
<circle cx="258" cy="234" r=".51"/>
<circle cx="255.4" cy="239.1" r=".51"/>
<circle cx="252.9" cy="239.1" r=".51"/>
<circle cx="115.7" cy="190.8" r=".51"/>
<circle cx="151.3" cy="272.1" r=".51"/>
</g>
<text font-size="3.6" fill="#800000" x="25.6" y="256.6" transform="rotate(-90 25.6 256.6)">USB</text>
<g font-size="3.5">
<text x="8.5" y="410.6">11/20/11</text>
<text x="23.2" y="410.6">11:43 AM /home/texane/repo/electronics/dspic33f_board/eagle/main.sch (Sheet: 1/1)</text>
</g>
<g font-size="2.5" fill="#008000">
<text x="90.3" y="122.2">PORT connector</text>
<text x="29.4" y="165.4">voltage connector (OUTPUT)</text>
<text x="257.9" y="167.9">VCAP</text>
<text x="24.3" y="185.7">ICSP connector</text>
<text x="197" y="183.2">CAN transceiver</text>
<text x="24.3" y="216.2">RJ11 connector</text>
<text x="141.1" y="218.7">CAN terminal resistor</text>
<text x="199.5" y="218.7">DSPIC oscillator</text>
<text x="252.9" y="218.7">MCLR switch</text>
<text x="87.8" y="228.9">USB power switch</text>
<text x="24.3" y="246.7">USB connector</text>
<text x="85.3" y="256.8">LM3940 voltage regulator</text>
<text x="31.9" y="269.5">CAN connector</text>
</g>
<g font-size="2.5" fill="#808080">
<text x="138.6" y="124.8">DSPIC_MCLR</text>
<text x="158.9" y="121">IC_DSPIC</text>
<text x="270.6" y="124.8">3V3</text>
<text x="77.6" y="129.8">DSPIC_RB0</text>
<text x="98" y="126">CON_PORTB</text>
<text x="108.1" y="129.8">DSPIC_RB1</text>
<text x="138.6" y="129.8">DSPIC_RA1</text>
<text x="263" y="129.8">FT232_RX</text>
<text x="270.6" y="127.3">GND</text>
<text x="108.1" y="134.9">DSPIC_RB3</text>
<text x="108.1" y="137.5">DSPIC_RA1</text>
<text x="108.1" y="132.4">DSPIC_RB2</text>
<text x="138.6" y="137.5">DSPIC_RB2</text>
<text x="138.6" y="132.4">DSPIC_RB0</text>
<text x="138.6" y="134.9">DSPIC_RB1</text>
<text x="260.5" y="134.9">DSPIC_RB13</text>
<text x="263" y="132.4">FT232_TX</text>
<text x="108.1" y="140">DSPIC_RB9</text>
<text x="108.1" y="142.5">DSPIC_RB4</text>
<text x="138.6" y="142.5">GND</text>
<text x="138.6" y="140">DSPIC_RB3</text>
<text x="260.5" y="140">DSPIC_PGC</text>
<text x="260.5" y="142.5">DSPIC_PGD</text>
<text x="108.1" y="145.1">DSPIC_RB13</text>
<text x="108.1" y="147.6">DSPIC_RB8</text>
<text x="138.6" y="145.1">DSPIC_OSCI</text>
<text x="138.6" y="147.6">DSPIC_OSCO</text>
<text x="260.5" y="145.1">DSPIC_VCAP</text>
<text x="270.6" y="147.6">GND</text>
<text x="108.1" y="150.2">DSPIC_RA4</text>
<text x="108.1" y="152.7">DSPIC_RB5</text>
<text x="138.6" y="155.2">3V3</text>
<text x="138.6" y="150.2">DSPIC_RB4</text>
<text x="138.6" y="152.7">DSPIC_RA4</text>
<text x="260.5" y="155.2">MCP_CANRX</text>
<text x="260.5" y="150.2">DSPIC_RB9</text>
<text x="260.5" y="152.7">DSPIC_RB8</text>
<text x="98" y="157.8">M10X2</text>
<text x="138.6" y="157.8">DSPIC_RB5</text>
<text x="260.5" y="157.8">MCP_CANTX</text>
<text x="40.8" y="167.2">CON_VOLTAGE</text>
<text x="67.5" y="167.9">5V</text>
<text x="87.8" y="164.1">IC_FT232</text>
<text x="118.3" y="167.9">FT232_TX</text>
<text x="158.9" y="162.9">DSPIC33FJ128MC802-SP</text>
<text x="29.4" y="173">3V3</text>
<text x="29.4" y="170.5">5V</text>
<text x="54.8" y="170.5">GND</text>
<text x="54.8" y="173">GND</text>
<text x="67.5" y="170.5">3V3</text>
<text x="118.3" y="170.5">FT232_RX</text>
<text x="29.4" y="175.6">GND</text>
<text x="54.8" y="175.6">GND</text>
<text x="67.5" y="175.6">FT232_RST</text>
<text x="125.9" y="175.6">GND</text>
<text x="240.2" y="175.6">DSPIC_VCAP</text>
<text x="260" y="174.4" transform="rotate(-90 260 174.4)">C6</text>
<text x="265.1" y="174.4" transform="rotate(-90 265.1 174.4)">33uf</text>
<text x="270.6" y="175.6">GND</text>
<text x="67.5" y="180.6">FT232_OSCI</text>
<text x="67.5" y="183.2">FT232_OSCO</text>
<text x="16.6" y="187.5">CON_ICSP</text>
<text x="34.5" y="190.8">DSPIC_MCLR</text>
<text x="129.7" y="189.3">R4</text>
<text x="141.1" y="190.8">3V3</text>
<text x="197" y="189.3">IC_CAN</text>
<text x="44.6" y="195.9">GND</text>
<text x="44.6" y="193.3">3V3</text>
<text x="57.3" y="195.9">GND</text>
<text x="67.1" y="194.3" transform="rotate(-90 67.1 194.3)">C5</text>
<text x="72.2" y="194.3" transform="rotate(-90 72.2 194.3)">100nf</text>
<text x="72.6" y="195.9">FT232_VOUT</text>
<text x="118.8" y="194.3">LED1</text>
<text x="129.7" y="194.1">270</text>
<text x="179.2" y="195.9">GND</text>
<text x="179.2" y="193.3">MCP_CANTX</text>
<text x="219.9" y="195.9">MCP_CANH</text>
<text x="227.5" y="193.3">GND</text>
<text x="34.5" y="201">DSPIC_PGC</text>
<text x="34.5" y="198.4">DSPIC_PGD</text>
<text x="57.3" y="201">USB_DATAP</text>
<text x="57.3" y="203.5">USB_DATAM</text>
<text x="73.8" y="199.5">R2</text>
<text x="73.8" y="202">R3</text>
<text x="179.2" y="201">MCP_CANRX</text>
<text x="179.2" y="198.4">5V</text>
<text x="219.9" y="198.4">MCP_CANL</text>
<text x="21.8" y="208.6">PIC-ICSPPOLAR_LOCK</text>
<text x="67.5" y="208.6">GND</text>
<text x="73.8" y="204.3">27</text>
<text x="73.8" y="206.8">27</text>
<text x="118.3" y="211.1">GND</text>
<text x="21.8" y="218">CON_RJ11</text>
<text x="87.8" y="221.3">FT232RL</text>
<text x="34.5" y="223.8">DSPIC_PGC</text>
<text x="34.5" y="226.3">DSPIC_PGD</text>
<text x="128.4" y="226.3">MCP_CANL</text>
<text x="145.8" y="224.8">120</text>
<text x="155.1" y="223.8" transform="rotate(-90 155.1 223.8)">JP5</text>
<text x="161.4" y="226.3">MCP_CANH</text>
<text x="184.3" y="223.8">DSPIC_OSCI</text>
<text x="202.1" y="225.1">Q1</text>
<text x="217.3" y="223.8">DSPIC_OSCO</text>
<text x="260.5" y="225.1">S1</text>
<text x="34.5" y="234">DSPIC_MCLR</text>
<text x="44.6" y="228.9">GND</text>
<text x="44.6" y="231.4">3V3</text>
<text x="64.9" y="234">USB_5V</text>
<text x="82.7" y="233.5">D1</text>
<text x="146.8" y="229.6">R7</text>
<text x="202.1" y="234">10mhz</text>
<text x="237.6" y="231.4">DSPIC_MCLR</text>
<text x="21.8" y="239">RJ11-6PTH</text>
<text x="105.6" y="236.5">5V</text>
<text x="198.5" y="236.1">C1</text>
<text x="218.8" y="236.1">C2</text>
<text x="237.6" y="239">3V3</text>
<text x="244" y="237.5">R12</text>
<text x="273.2" y="239">GND</text>
<text x="88.4" y="240.3">S2</text>
<text x="112.8" y="242.6">300</text>
<text x="120.8" y="244.1">GND</text>
<text x="198.5" y="241.2">47pf</text>
<text x="218.8" y="241.2">47pf</text>
<text x="244" y="242.3">1k5</text>
<text x="260.1" y="242.6" transform="rotate(-90 260.1 242.6)">C15</text>
<text x="265.2" y="242.6" transform="rotate(-90 265.2 242.6)">47pf</text>
<text x="39.5" y="251.7">USB_5V</text>
<text x="44.6" y="249.2">GND</text>
<text x="98.8" y="247.7">LED3</text>
<text x="113.8" y="247.4">R6</text>
<text x="204.6" y="251.7">GND</text>
<text x="34.5" y="256.8">USB_DATAP</text>
<text x="34.5" y="254.3">USB_DATAM</text>
<text x="72.6" y="259.4">5V</text>
<text x="118.3" y="259.4">3V3</text>
<text x="148.7" y="267">FT232_RST</text>
<text x="35.7" y="273.8">CON_CAN</text>
<text x="73.7" y="271.6">C11</text>
<text x="81.7" y="271.7">C3</text>
<text x="112.2" y="271.7">C4</text>
<text x="119.4" y="271.6">C12</text>
<text x="133.5" y="272.1">5V</text>
<text x="139.9" y="275.4">4.7k</text>
<text x="139.9" y="270.6">R11</text>
<text x="155.1" y="275.4">10k</text>
<text x="155.1" y="270.6">R1</text>
<text x="164" y="272.1">GND</text>
<text x="19.2" y="279.7">MCP_CANH</text>
<text x="19.2" y="277.1">MCP_CANL</text>
<text x="47.2" y="279.7">MCP_CANH</text>
<text x="47.2" y="277.1">MCP_CANL</text>
<text x="73.7" y="276.6">33uf</text>
<text x="81.7" y="276.7">47nf</text>
<text x="112.2" y="276.7">47nf</text>
<text x="119.4" y="276.6">33uf</text>
<text x="19.2" y="282.2">GND</text>
<text x="54.8" y="282.2">GND</text>
<text x="92.9" y="289.8">GND</text>
</g>
<g font-size="2.5" fill="#800000">
<text x="207.7" y="202.2" transform="rotate(-90 207.7 202.2)">MCP2551</text>
<text x="184.3" y="269.5">dspic33f board</text>
</g>
<g font-size="2.1" fill="#808080">
<text x="155.4" y="124.4">1</text>
<text x="161.2" y="125.5">MCLR</text>
<text x="242.1" y="125.5">AVDD</text>
<text x="252.7" y="124.4">28</text>
<text x="94.4" y="129.5">1</text>
<text x="105.4" y="129.5">2</text>
<text x="155.4" y="127">2</text>
<text x="155.4" y="129.5">3</text>
<text x="161.2" y="128.1">AN0/VREF+/CN2/RA0</text>
<text x="161.2" y="130.6">AN1/VREF-/CN3/RA1</text>
<text x="213.4" y="130.6">PWM1L1/RP15/CN11/PMCS1/RB15</text>
<text x="242.3" y="128.1">AVSS</text>
<text x="252.7" y="129.5">26</text>
<text x="252.7" y="127">27</text>
<text x="94.4" y="132">3</text>
<text x="94.4" y="134.6">5</text>
<text x="94.4" y="137.1">7</text>
<text x="105.4" y="132">4</text>
<text x="105.4" y="134.6">6</text>
<text x="105.4" y="137.1">8</text>
<text x="155.4" y="132">4</text>
<text x="155.4" y="134.6">5</text>
<text x="155.4" y="137.1">6</text>
<text x="161.2" y="133.2">PGD1/AN2/C2IN-/RP0/CN4/RB0</text>
<text x="161.2" y="135.7">PGC1/AN3/C2IN+/RP1/CN5/RB1</text>
<text x="207.1" y="133.2">PWM1H1/RTCC/RP14/CN12/PMWR/RB14</text>
<text x="214.4" y="135.7">PWM1L2/RP13/CN13/PMRD/RB13</text>
<text x="252.7" y="137.1">23</text>
<text x="252.7" y="134.6">24</text>
<text x="252.7" y="132">25</text>
<text x="93.2" y="142.2">11</text>
<text x="94.4" y="139.7">9</text>
<text x="105.4" y="139.7">10</text>
<text x="105.4" y="142.2">12</text>
<text x="155.4" y="139.7">7</text>
<text x="155.4" y="142.2">8</text>
<text x="161.2" y="138.2">AN4/C1IN-/RP2/CN6/RB2</text>
<text x="161.2" y="140.8">AN5/C1IN+/RP3/CN7/RB3</text>
<text x="161.2" y="143.3">VSS</text>
<text x="203.3" y="140.8">PGC2/TMS/PWM1L3/RP11/CN15/PMD1/RB11</text>
<text x="204" y="143.3">PGD2/TDI/PWM1H3/RP10/CN16/PMD2/RB10</text>
<text x="214.4" y="138.2">PWM1H2/RP12/CN14/PMD0/RB12</text>
<text x="252.7" y="142.2">21</text>
<text x="252.7" y="139.7">22</text>
<text x="93.2" y="144.7">13</text>
<text x="93.2" y="147.3">15</text>
<text x="93.2" y="149.8">17</text>
<text x="105.4" y="144.7">14</text>
<text x="105.4" y="147.3">16</text>
<text x="105.4" y="149.8">18</text>
<text x="154.2" y="147.3">10</text>
<text x="154.2" y="149.8">11</text>
<text x="155.4" y="144.7">9</text>
<text x="161.2" y="145.8">OSC1/CLKI/CN30/RA2</text>
<text x="161.2" y="148.4">OSC2/CLKO/CN29/PMA0/RA3</text>
<text x="230.9" y="145.8">VCAP/VDDCORE</text>
<text x="242.5" y="148.4">VSS2</text>
<text x="252.7" y="149.8">18</text>
<text x="252.7" y="147.3">19</text>
<text x="252.7" y="144.7">20</text>
<text x="93.2" y="152.3">19</text>
<text x="105.4" y="152.3">20</text>
<text x="154.2" y="152.3">12</text>
<text x="154.2" y="154.9">13</text>
<text x="161.2" y="150.9">SOSCI/RP4/CN1/PMBE/RB4</text>
<text x="161.2" y="153.5">SOSCO/T1CK/CN0/PMA1/RA4</text>
<text x="205.9" y="150.9">TDO/PWM2L1/SDA1/RP9/CN21/PMD3/RB9</text>
<text x="206" y="153.5">TCK/PWM2H1/SCL1/RP8/CN22/PMD4/RB8</text>
<text x="252.7" y="154.9">16</text>
<text x="252.7" y="152.3">17</text>
<text x="154.2" y="157.4">14</text>
<text x="161.2" y="156">VDD</text>
<text x="161.2" y="158.5">PGED3/ASDA1/RP5/CN27/PMD7/RB5</text>
<text x="212.8" y="158.5">PGC3/ASCL1/RP6/CN24/PMD6/RB6</text>
<text x="221.3" y="156">INT0/RP7/CN23/PMD5/RB7</text>
<text x="252.7" y="157.4">15</text>
<text x="85.1" y="167.6">20</text>
<text x="111" y="167.6">1</text>
<text x="38.6" y="172.7">4</text>
<text x="38.6" y="170.1">6</text>
<text x="49.5" y="172.7">3</text>
<text x="49.5" y="170.1">5</text>
<text x="86.3" y="170.1">4</text>
<text x="90.1" y="168.7">VCC</text>
<text x="90.1" y="171.2">VCCIO</text>
<text x="103.8" y="171.2">RXD</text>
<text x="104" y="168.7">TXD</text>
<text x="104" y="173.8">RTS</text>
<text x="111" y="170.1">5</text>
<text x="111" y="172.7">3</text>
<text x="38.6" y="175.2">2</text>
<text x="49.5" y="175.2">1</text>
<text x="85.1" y="175.2">19</text>
<text x="90.1" y="176.3">RESET</text>
<text x="103.9" y="178.9">DTR</text>
<text x="104" y="176.3">CTS</text>
<text x="111" y="175.2">11</text>
<text x="111" y="177.7">2</text>
<text x="85.1" y="182.8">28</text>
<text x="85.1" y="180.3">27</text>
<text x="90.1" y="183.9">OSCO</text>
<text x="90.1" y="181.4">OSCI</text>
<text x="103.7" y="183.9">DCD</text>
<text x="103.8" y="181.4">DSR</text>
<text x="111" y="180.3">9</text>
<text x="111" y="182.8">10</text>
<text x="111" y="185.4">6</text>
<text x="22.8" y="191.6">VPP</text>
<text x="101.2" y="191.6">CBUS0</text>
<text x="106.2" y="186.5">RI</text>
<text x="111" y="190.4">23</text>
<text x="22.3" y="196.6">GND</text>
<text x="22.5" y="194.1">VCC</text>
<text x="85.1" y="195.5">17</text>
<text x="90.1" y="196.6">3V3OUT</text>
<text x="101.2" y="194.1">CBUS1</text>
<text x="101.2" y="196.6">CBUS2</text>
<text x="111" y="193">22</text>
<text x="111" y="195.5">13</text>
<text x="195.5" y="193">1</text>
<text x="195.5" y="195.5">2</text>
<text x="199.3" y="194.1">TXD</text>
<text x="199.3" y="196.6">VSS</text>
<text x="208.9" y="196.6">CANH</text>
<text x="212" y="194.1">RS</text>
<text x="217.7" y="195.5">7</text>
<text x="217.7" y="193">8</text>
<text x="22.4" y="201.7">PGC</text>
<text x="22.4" y="199.2">PGD</text>
<text x="85.1" y="200.6">15</text>
<text x="85.1" y="203.1">16</text>
<text x="90.1" y="201.7">USBDP</text>
<text x="101.2" y="199.2">CBUS3</text>
<text x="101.2" y="201.7">CBUS4</text>
<text x="111" y="198.1">14</text>
<text x="111" y="200.6">12</text>
<text x="195.5" y="200.6">4</text>
<text x="195.5" y="198.1">3</text>
<text x="199.3" y="201.7">RXD</text>
<text x="199.3" y="199.2">VDD</text>
<text x="209.3" y="199.2">CANL</text>
<text x="209.3" y="201.7">VREF</text>
<text x="217.7" y="198.1">6</text>
<text x="217.7" y="200.6">5</text>
<text x="22.2" y="204.3">PGM</text>
<text x="85.1" y="208.2">25</text>
<text x="90.1" y="204.3">USBDM</text>
<text x="90.1" y="209.3">GND</text>
<text x="102.9" y="206.8">TEST</text>
<text x="111" y="205.7">26</text>
<text x="103.6" y="211.9">GND</text>
<text x="103.6" y="214.4">GND</text>
<text x="111" y="210.8">7</text>
<text x="111" y="213.3">18</text>
<text x="111" y="215.8">21</text>
<text x="29.2" y="220.9">6</text>
<text x="103.6" y="216.9">GND</text>
<text x="29.2" y="226">4</text>
<text x="29.2" y="223.4">5</text>
<text x="156" y="225.3" transform="rotate(-90 156 225.3)">1</text>
<text x="158.5" y="225.3" transform="rotate(-90 158.5 225.3)">2</text>
<text x="29.2" y="233.6">1</text>
<text x="29.2" y="231.1">2</text>
<text x="29.2" y="228.5">3</text>
<text x="203.1" y="228.5">1</text>
<text x="210" y="228.5">2</text>
<text x="256.3" y="231.1">P$1</text>
<text x="256.3" y="233.6">P$2</text>
<text x="265.9" y="231.1">P$3</text>
<text x="265.9" y="233.6">P$</text>
<text x="268.5" y="233.6">4</text>
<text x="27.2" y="251.4">VBUS</text>
<text x="27.2" y="248.8">GND</text>
<text x="27.2" y="256.5">D+</text>
<text x="27.2" y="253.9">D-</text>
<text x="81.7" y="264.1">1</text>
<text x="87.6" y="265.2">IN</text>
<text x="98.7" y="265.2">OUT</text>
<text x="107.9" y="264.1">3</text>
<text x="96.2" y="272.3" transform="rotate(-90 96.2 272.3)">GND</text>
<text x="33.5" y="281.9">2</text>
<text x="33.5" y="279.3">4</text>
<text x="33.5" y="276.8">6</text>
<text x="44.4" y="281.9">1</text>
<text x="44.4" y="279.3">3</text>
<text x="44.4" y="276.8">5</text>
<text x="95.1" y="278.1" transform="rotate(-90 95.1 278.1)">2</text>
</g>
<g font-size="1.8" fill="#800000">
<text x="259" y="177.4">+</text>
<text x="72" y="271.6" transform="rotate(-90 72 271.6)">+</text>
<text x="117.7" y="271.6" transform="rotate(-90 117.7 271.6)">+</text>
</g>
</svg>
